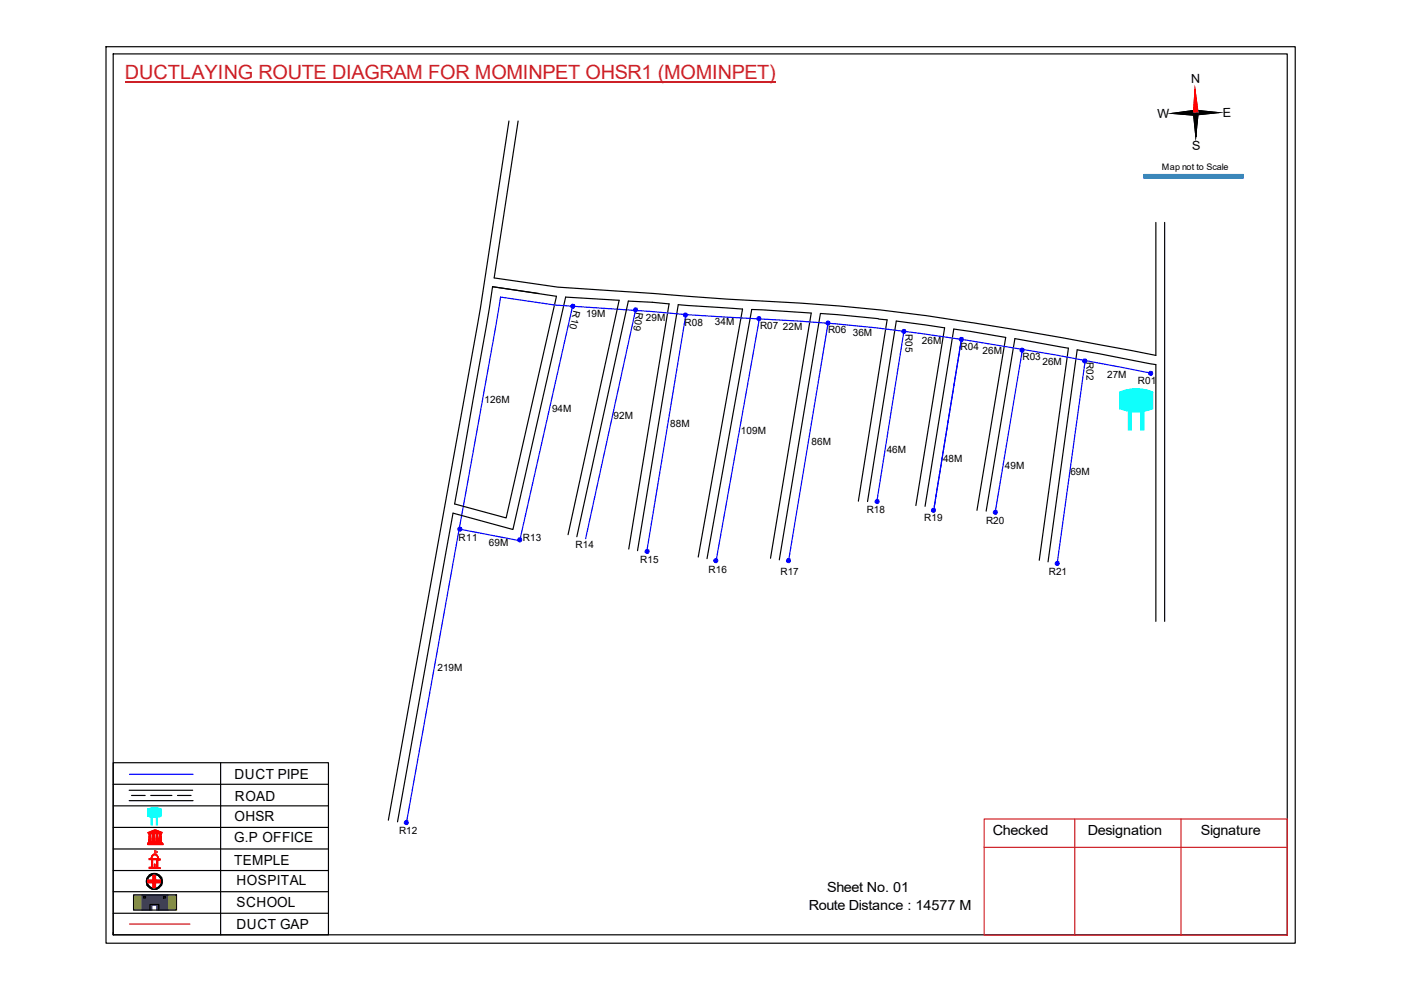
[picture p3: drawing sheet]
<svg xmlns="http://www.w3.org/2000/svg" width="297mm" height="210mm" viewBox="0 0 297 210" stroke-linecap="round" stroke-linejoin="round" font-family="sans-serif">
<path d="M106.1 63l-20 111.6M145.4 66.7l-8.3 50.3M161 67.6l-9.2 51.2M175.6 68.6l-8.4 50.4M191.6 70.3l-5.7 36.2M203.8 72l-5.9 36.5M216.8 74.1l-5.8 34.4M230.1 76.5l-5.9 42.9" fill="none" stroke="#00f" stroke-width=".25"/>
<g fill="none" stroke="#000" stroke-width=".25">
<path d="M22.5 9.9h252.1v190.1h-252.1zM24 11.4h248.9v186.8h-248.9zM253.4 19l.1 10M107.9 25.7l-6 39.4-19.6 108.8M109.9 25.7l-5.1 33.2 13.4 2 20.4 1.3a690.9 690.9 0 0 0 31 2.1 347.6 347.6 0 0 1 36.5 4.1l19.2 3.2 19.8 3.8v-28.2M246.9 47.2v84.5M104.4 60.8l-1.3 8.5-6.7 37.5M104.4 60.8l13.6 2M104.4 60.8l9.9 1.4M119.9 63l11.4 .7M133.2 63.8l8.7 .6-8.6 52M96.1 108.8l-11.8 65.4"/>
<path d="M135.2 116.8l8.6-52.2 13.6 .9-9.4 52.6M163.4 118.4l8.6-52-12.6-.8-9.5 52.8M182 106.3l6.1-38.5a154.1 154.1 0 0 0-14.2-1.3l-8.7 52.2M183.9 106.3l6.1-38.2 10.3 1.4-6.1 37.7M196.1 107.4l6.1-37.6 11 1.7-6.1 36.7M209.1 108.4l6.1-36.6 11.3 2-6.2 45M222.2 119.1l6.2-44.9 16.7 3.1v54.4M24 197.7v.5"/>
</g>
<path d="M208.7 173.7h64.2v24.6h-64.2zM208.7 179.7h64.2M227.9 173.7v24.6M250.4 173.7v24.6" fill="none" stroke="#cd2027" stroke-width=".25"/>
<path d="M26.5 17.4h138" fill="none" stroke="#cd2027" stroke-width=".34"/>
<path d="M248.5 24l4.9-.6 .1 1.1zM253.4 23.4l5 .5-4.9 .5z" fill="#000"/>
<path d="M248.5 24l4.9-.6 .1 1.1zM253.4 23.4l5 .5-4.9 .5z" fill="none" stroke="#000" stroke-width=".21"/>
<path d="M253.4 19l.6 5h-1z" fill="#f00"/>
<path d="M253.4 19l.6 5h-1z" fill="none" stroke="#f00" stroke-width=".21"/>
<path d="M253 24h1l-.5 5zM248.5 24l4.9-.6 .1 1.1zM253.4 23.4l5 .5-4.9 .5z" fill="#000"/>
<path d="M248.5 24l4.9-.6 .1 1.1zM253 24h1l-.5 5zM253.4 23.4l5 .5-4.9 .5z" fill="none" stroke="#000" stroke-width=".21"/>
<path d="M253.4 19l.1 10" fill="none" stroke="#000" stroke-width=".25"/>
<path d="M253.4 19l.6 5h-1z" fill="#f00"/>
<path d="M253.4 19l.6 5h-1z" fill="none" stroke="#f00" stroke-width=".21"/>
<path d="M253 24h1l-.5 5z" fill="#000"/>
<path d="M253 24h1l-.5 5z" fill="none" stroke="#000" stroke-width=".21"/>
<path d="M253.4 19v5" fill="none" stroke="#f00" stroke-width=".25"/>
<path d="M253.4 24l.1 5" fill="none" stroke="#000" stroke-width=".25"/>
<path d="M242.5 37h21.1v.8h-21.1z" fill-rule="evenodd" fill="#0093dd"/>
<path d="M242.5 37h21.1v.8h-21.1z" fill="none" stroke="#0093dd" stroke-width=".21"/>
<path d="M242.5 37h21.1v.7l-21.1 .1z" fill="none" stroke="#0093dd" stroke-width=".25"/>
<path d="M24 166.3h45.6M24 170.9h45.6M24 175.4h45.6M27.4 167.6h13.4M27.4 169.8h13.5M46.8 161.7v36.5M24 189.1h45.6M24 193.6h45.6M24 180h45.6M24 184.6h45.6" fill="none" stroke="#000" stroke-width=".25"/>
<path d="M33.1 173.1h.3v1.8h-.3z" fill-rule="evenodd" fill="#0ffffc"/>
<path d="M33.1 173.1h.3v1.8h-.3z" fill="none" stroke="#0ffffc" stroke-width=".21"/>
<path d="M32 173.1h.3v1.8h-.3z" fill-rule="evenodd" fill="#0ffffc"/>
<path d="M31.3 171.5l1.4-.3 1.5 .3v1.5l-1.5 .3-1.4-.3zM32 173.1h.3v1.8h-.3z" fill="none" stroke="#0ffffc" stroke-width=".21"/>
<path d="M31.3 171.5a3.6 3.6 0 0 1 2.9 0v1.5a2.4 2.4 0 0 1-2.8 .1z" fill-rule="evenodd" fill="#0ffffc"/>
<path d="M31.3 171.5a3.6 3.6 0 0 1 2.9 0v1.5a2.4 2.4 0 0 1-2.8 .1z" fill="none" stroke="#0ffffc" stroke-width=".21"/>
<path d="M31.3 178.9h3.3v.2h-3.3zM31.4 178.6h3v.2h-3zM31.4 176.5l1.5-.6 1.5 .6zM31.5 178.5l2.7 .1zM31.5 176.7h.5v1.7h-.5zM31.7 176.5l1.2-.5 1.2 .5zM32.3 176.7h.5l-.2 .1 .1 1.6h-.4zM32.7 176.3h.4l-.1 .1zM33.1 176.7h.4v1.7h-.4zM33.7 176.7h.5v1.7h-.4l.1-1.6z" fill="none" stroke="#f00" stroke-width=".21"/>
<path d="M33.7 176.7h.5v1.7h-.5z" fill-rule="evenodd" fill="#f00"/>
<path d="M33.7 176.7h.5v1.7h-.5z" fill="none" stroke="#f00" stroke-width=".21"/>
<path d="M33.1 176.7h.5v1.7h-.5z" fill-rule="evenodd" fill="#f00"/>
<path d="M33.1 176.7h.5v1.7h-.5z" fill="none" stroke="#f00" stroke-width=".21"/>
<path d="M32.3 176.7h.5v1.7h-.5z" fill-rule="evenodd" fill="#f00"/>
<path d="M32.3 176.7h.5v1.7h-.5z" fill="none" stroke="#f00" stroke-width=".21"/>
<path d="M31.5 176.7h.5v1.7h-.5z" fill-rule="evenodd" fill="#f00"/>
<path d="M31.5 176.7h.5v1.7h-.5z" fill="none" stroke="#f00" stroke-width=".21"/>
<path d="M32.7 176.2h.4v.3h-.4z" fill-rule="evenodd" fill="#f00"/>
<path d="M31.3 178.9h3.3v.2h-3.3zM31.3 179h3.3M31.4 178.6h2.9v.2h-2.9zM31.4 178.7h2.9M31.5 178.5h2.7v.1h-2.7zM31.5 178.6h2.7M32.7 176.2h.4v.3h-.4z" fill="none" stroke="#f00" stroke-width=".21"/>
<path d="M31.4 176.5l.7-.3a1.6 1.6 0 0 1 2 .2h.2v.2zM32 176.4h.7v-.3zM33.1 176.1l-.1 .3h.7z" fill-rule="evenodd" fill="#f00"/>
<path d="M31.4 176.5l.7-.3a1.6 1.6 0 0 1 2 .2h.2v.2zM32 176.4l.7-.3v.3zM33 176.2l.1-.1 .6 .3h-.7zM32.3 182.2l.9 .1-.1 1.6h-.8zM32.3 181.3a.7 .7 0 0 1 .9-.2 .7 .7 0 0 1 .3 .8l.1 .2h.3v.2h-.5v1.6l.5 .2h-2.3v-.2l.5-.1v-1.6h-.5v-.2h.4zM32.3 181.4a.64 .64 0 0 1 .9-.1 .64 .64 0 0 1 .2 .8l-1.3-.1zM32.7 183.2l.1 .6zM32.8 180.7l.1 .5z" fill="none" stroke="#f00" stroke-width=".21"/>
<path d="M32.8 180.3l.6 .4-.6 .2z" fill="none" stroke="#e66000" stroke-width=".21"/>
<path d="M31.6 182h.4l.2-.6a.82 .82 0 0 1 1-.2 .82 .82 0 0 1 .5 .9h.3v.3h-.4l-.1 .1v1.3l.1 .2h.4v.1h-2.4v-.2h.4l.1-.2v-1.4h-.5zM32.6 181.4l-.3 .2-.1 .4h1.3l-.4-.7zM32.4 182.3v1.6h.8v-1.6zM32.7 183.2h.2v.7h-.2z" fill-rule="evenodd" fill="#f00"/>
<path d="M31.6 182h.4l.2-.6a.82 .82 0 0 1 1-.2 .82 .82 0 0 1 .5 .9h.3v.3h-.4l-.1 .1v1.3l.1 .2h.4v.1h-2.4v-.2h.4l.1-.2v-1.4h-.5zM32.3 181.6l.4-.3h.4l.4 .7h-1.3zM32.4 182.3h.8v1.6h-.8zM32.7 183.2h.2v.7h-.2z" fill="none" stroke="#f00" stroke-width=".21"/>
<path d="M32.8 180.7v.4z" fill="#f00"/>
<path d="M32.8 180.7v.4z" fill="none" stroke="#f00" stroke-width=".21"/>
<path d="M32.8 180.7v.4z" fill="#f00"/>
<path d="M32.8 180.7v.4z" fill="none" stroke="#f00" stroke-width=".21"/>
<path d="M32.8 180.7v.4z" fill="#f00"/>
<path d="M32.8 180.7v.4zM32.8 180.7v.4" fill="none" stroke="#f00" stroke-width=".21"/>
<path d="M32.8 180.9l.1 .2z" fill="#f00"/>
<path d="M32.8 180.9l.1 .2z" fill="none" stroke="#f00" stroke-width=".21"/>
<path d="M32.8 180.9l.1 .2z" fill="#f00"/>
<path d="M32.8 180.9l.1 .2z" fill="none" stroke="#f00" stroke-width=".21"/>
<path d="M32.8 181.1l.1 .1z" fill="#f00"/>
<path d="M32.8 181.1l.1 .1z" fill="none" stroke="#f00" stroke-width=".21"/>
<path d="M32.8 181.1l.1 .1z" fill="#f00"/>
<path d="M32.8 181.1l.1 .1z" fill="none" stroke="#f00" stroke-width=".21"/>
<path d="M32.8 180.3l.6 .3-.1 .2-.5 .1z" fill-rule="evenodd" fill="#e66000"/>
<path d="M32.8 180.3l.6 .3-.1 .2-.5 .1z" fill="none" stroke="#e66000" stroke-width=".21"/>
<path d="M24 161.7h45.6v36.5h-45.6zM27.9 168.7h2.9M32 168.7h4.4M37.6 168.7h2.9" fill="none" stroke="#000" stroke-width=".25"/>
<path d="M27.5 164.2h13.4" fill="none" stroke="#00f" stroke-width=".25"/>
<g fill="none" stroke="#000" stroke-width=".21">
<path d="M31.6 185.5l.5-.2h1.1l.5 .2a1.78 1.78 0 0 1-.4 3.1 2.24 2.24 0 0 1-2.2-.9l-.1-.7a1.58 1.58 0 0 1 .6-1.5z"/>
<circle cx="32.7" cy="186.9" r="1.48"/>
<circle cx="32.7" cy="186.9" r="1.69"/>
</g>
<path d="M31.6 185.5l.5-.2h1.1l.5 .2a1.78 1.78 0 0 1-.4 3.1 2.24 2.24 0 0 1-2.2-.9l-.1-.7a1.58 1.58 0 0 1 .6-1.5zM31.2 186.9a1.5 1.5 0 0 0 3 0 1.5 1.5 0 0 0-3 0z" fill-rule="evenodd" fill="#000"/>
<path d="M31.4 186.6h1.1v-1h.5v1h1v.5h-1v1.1h-.5v-1.1h-1.1z" fill="none" stroke="#f00" stroke-width=".25"/>
<path d="M31.4 186.6h1v-1h.6v1h1v.6h-1v1h-.6v-1h-1z" fill-rule="evenodd" fill="#f00"/>
<path d="M31.4 186.6h1v-1h.6v1h1v.6h-1v1h-.6v-1h-1z" fill="none" stroke="#f00" stroke-width=".21"/>
<path d="M27.5 195.9h12.8" fill="none" stroke="#f00" stroke-width=".25"/>
<path d="M28.3 189.7h1.9v3.3h-1.9zM35.6 189.7h1.9v3.3h-1.9z" fill-rule="evenodd" fill="#c8c92d"/>
<path d="M28.3 189.7h1.9v3.3h-1.9zM35.6 189.7h1.9v3.3h-1.9z" fill="none" stroke="#c8c92d" stroke-width=".21"/>
<path d="M30.1 189.7h5.5v3.3h-2.4v-1.1h-1v1.1h-2.1zM30.5 190.2v.2h.4v-.2zM34.8 190.2v.2h.2v-.2z" fill-rule="evenodd" fill="#22346e"/>
<path d="M30.1 189.7h5.5v3.3h-2.4v-1.1h-1v1.1h-2.1zM30.5 190.2h.4v.2h-.4zM34.8 190.2h.2v.2h-.2z" fill="none" stroke="#22346e" stroke-width=".21"/>
<path d="M118 62.8l-10.7 47-10.9-3M119.9 63l-11.1 49.3-12.7-3.5M28.3 189.7h9.1v3.3h-9.1zM30.4 190.1h.5v.3h-.5zM31.8 193v-1.2h1.9v1.2M34.7 190.1h.4v.3h-.4z" fill="none" stroke="#000" stroke-width=".25"/>
<path d="M121.5 64.7l-11.3 49.9-12.8-2.4" fill="none" stroke="#00f" stroke-width=".25"/>
<circle cx="86.2" cy="174.4" r=".44" fill="#00f"/>
<circle cx="86.2" cy="174.4" r=".44" fill="none" stroke="#00f" stroke-width=".21"/>
<circle cx="145.3" cy="66.8" r=".44" fill="#00f"/>
<circle cx="145.3" cy="66.8" r=".44" fill="none" stroke="#00f" stroke-width=".21"/>
<circle cx="160.9" cy="67.5" r=".44" fill="#00f"/>
<circle cx="160.9" cy="67.5" r=".44" fill="none" stroke="#00f" stroke-width=".21"/>
<circle cx="151.8" cy="118.8" r=".44" fill="#00f"/>
<circle cx="151.8" cy="118.8" r=".44" fill="none" stroke="#00f" stroke-width=".21"/>
<circle cx="175.6" cy="68.5" r=".44" fill="#00f"/>
<circle cx="175.6" cy="68.5" r=".44" fill="none" stroke="#00f" stroke-width=".21"/>
<circle cx="167.2" cy="118.8" r=".44" fill="#00f"/>
<circle cx="167.2" cy="118.8" r=".44" fill="none" stroke="#00f" stroke-width=".21"/>
<circle cx="191.7" cy="70.2" r=".44" fill="#00f"/>
<circle cx="191.7" cy="70.2" r=".44" fill="none" stroke="#00f" stroke-width=".21"/>
<circle cx="203.8" cy="71.9" r=".44" fill="#00f"/>
<circle cx="203.8" cy="71.9" r=".44" fill="none" stroke="#00f" stroke-width=".21"/>
<circle cx="216.7" cy="74.2" r=".44" fill="#00f"/>
<circle cx="216.7" cy="74.2" r=".44" fill="none" stroke="#00f" stroke-width=".21"/>
<circle cx="230" cy="76.5" r=".44" fill="#00f"/>
<circle cx="230" cy="76.5" r=".44" fill="none" stroke="#00f" stroke-width=".21"/>
<circle cx="244" cy="79.1" r=".44" fill="#00f"/>
<circle cx="244" cy="79.1" r=".44" fill="none" stroke="#00f" stroke-width=".21"/>
<path d="M241.8 87h.7v4.2h-.7z" fill-rule="evenodd" fill="#0ffffc"/>
<path d="M241.8 87h.7v4.2h-.7z" fill="none" stroke="#0ffffc" stroke-width=".21"/>
<path d="M239.2 87h.7v4.2h-.7z" fill-rule="evenodd" fill="#0ffffc"/>
<path d="M237.4 83.1a9.2 9.2 0 0 1 7 0v3.5a9.2 9.2 0 0 1-7 0zM239.2 87h.7v4.2h-.7z" fill="none" stroke="#0ffffc" stroke-width=".21"/>
<path d="M237.4 83.1a9.3 9.3 0 0 1 7 0v3.6a10 10 0 0 1-7 0z" fill-rule="evenodd" fill="#0ffffc"/>
<path d="M237.4 83.1a9.3 9.3 0 0 1 7 0v3.6a10 10 0 0 1-7 0z" fill="none" stroke="#0ffffc" stroke-width=".21"/>
<circle cx="121.5" cy="64.9" r=".44" fill="#00f"/>
<circle cx="121.5" cy="64.9" r=".44" fill="none" stroke="#00f" stroke-width=".21"/>
<circle cx="110.2" cy="114.4" r=".44" fill="#00f"/>
<circle cx="110.2" cy="114.4" r=".44" fill="none" stroke="#00f" stroke-width=".21"/>
<circle cx="97.5" cy="112.1" r=".44" fill="#00f"/>
<circle cx="97.5" cy="112.1" r=".44" fill="none" stroke="#00f" stroke-width=".21"/>
<circle cx="137.2" cy="116.9" r=".44" fill="#00f"/>
<circle cx="137.2" cy="116.9" r=".44" fill="none" stroke="#00f" stroke-width=".21"/>
<path d="M106.1 63l11.6 1.7 20.3 1.3a762.3 762.3 0 0 0 31.3 2.1 393.8 393.8 0 0 1 45.5 5.6l9.1 1.6 20.1 3.8M134.7 65.8l-10.5 48.4" fill="none" stroke="#00f" stroke-width=".25"/>
<path d="M131.3 63.7l-10.9 49.7M133.2 63.8l-10.9 50" fill="none" stroke="#000" stroke-width=".25"/>
<circle cx="134.8" cy="65.7" r=".44" fill="#00f"/>
<circle cx="134.8" cy="65.7" r=".44" fill="none" stroke="#00f" stroke-width=".21"/>
<circle cx="186" cy="106.3" r=".44" fill="#00f"/>
<circle cx="186" cy="106.3" r=".44" fill="none" stroke="#00f" stroke-width=".21"/>
<circle cx="197.9" cy="108.2" r=".44" fill="#00f"/>
<circle cx="197.9" cy="108.2" r=".44" fill="none" stroke="#00f" stroke-width=".21"/>
<circle cx="211" cy="108.6" r=".44" fill="#00f"/>
<circle cx="211" cy="108.6" r=".44" fill="none" stroke="#00f" stroke-width=".21"/>
<circle cx="224.2" cy="119.4" r=".44" fill="#00f"/>
<circle cx="224.2" cy="119.4" r=".44" fill="none" stroke="#00f" stroke-width=".21"/>
<text font-size="4.2" fill="#cd2027" x="26.5" y="16.8">DUCTLAYING ROUTE DIAGRAM FOR MOMINPET OHSR1 (MOMINPET)</text>
<g font-size="3">
<text x="49.7" y="165.1">DUCT PIPE</text>
<text x="49.7" y="174">OHSR</text>
<text x="49.8" y="169.8">ROAD</text>
<text x="49.7" y="178.6">G.P OFFICE</text>
<text x="210.5" y="177.1">Checked</text>
<text x="230.7" y="177.1">Designation</text>
<text x="254.6" y="177.1">Signature</text>
<text x="49.7" y="183.3">TEMPLE</text>
<text x="50.2" y="187.6">HOSPITAL</text>
<text x="175.4" y="189.1">Sheet No. 01</text>
<text x="50.2" y="196.9">DUCT GAP</text>
<text x="50.2" y="192.4">SCHOOL</text>
<text x="171.5" y="193">Route Distance : 14577 M</text>
</g>
<g font-size="2.7">
<text x="252.5" y="17.7" transform="rotate(-1 252.5 17.7)">N</text>
<text x="245.4" y="25" transform="rotate(-1 245.4 25)">W</text>
<text x="259.3" y="24.7" transform="rotate(-1 259.3 24.7)">E</text>
<text x="252.8" y="31.8" transform="rotate(-1 252.8 31.8)">S</text>
</g>
<g font-size="2.1">
<text x="121.6" y="65.8" transform="rotate(103 121.6 65.8)">R10</text>
<text x="124.2" y="67.3">19M</text>
<text x="134.9" y="66.1" transform="rotate(98 134.9 66.1)">R09</text>
<text x="136.9" y="68.1">29M</text>
<text x="145.2" y="69.1">R08</text>
<text x="151.6" y="69">34M</text>
<text x="161.2" y="69.7">R07</text>
<text x="166" y="69.9">22M</text>
<text x="175.6" y="70.6">R06</text>
<text x="180.8" y="71.3">36M</text>
<text x="192" y="70.8" transform="rotate(90 192 70.8)">R05</text>
<text x="195.4" y="73">26M</text>
<text x="203.7" y="74.2">R04</text>
<text x="208.3" y="75.1">26M</text>
<text x="216.8" y="76.3">R03</text>
<text x="221" y="77.3">26M</text>
<text x="230.3" y="76.8" transform="rotate(90 230.3 76.8)">R02</text>
<text x="234.7" y="80.2">27M</text>
<text x="241.3" y="81.4">R01</text>
<text x="102.7" y="85.5">126M</text>
<text x="117" y="87.4">94M</text>
<text x="130.1" y="88.9">92M</text>
<text x="142.1" y="90.6">88M</text>
<text x="157.1" y="92.1">109M</text>
<text x="172.1" y="94.4">86M</text>
<text x="188" y="96.1">46M</text>
<text x="199.9" y="97.9">48M</text>
<text x="213.1" y="99.4">49M</text>
<text x="226.9" y="100.7">69M</text>
<text x="183.8" y="108.8">R18</text>
<text x="196" y="110.4">R19</text>
<text x="209.1" y="111">R20</text>
<text x="97.2" y="114.8">R11</text>
<text x="103.7" y="115.7">69M</text>
<text x="110.9" y="114.8">R13</text>
<text x="122" y="116.2">R14</text>
<text x="135.8" y="119.4">R15</text>
<text x="150.2" y="121.4">R16</text>
<text x="165.5" y="121.8">R17</text>
<text x="222.4" y="121.9">R21</text>
<text x="92.7" y="142.2">219M</text>
<text x="84.6" y="176.9">R12</text>
</g>
<text font-size="1.9" x="246.3" y="36.1">Map not to Scale</text>
</svg>
